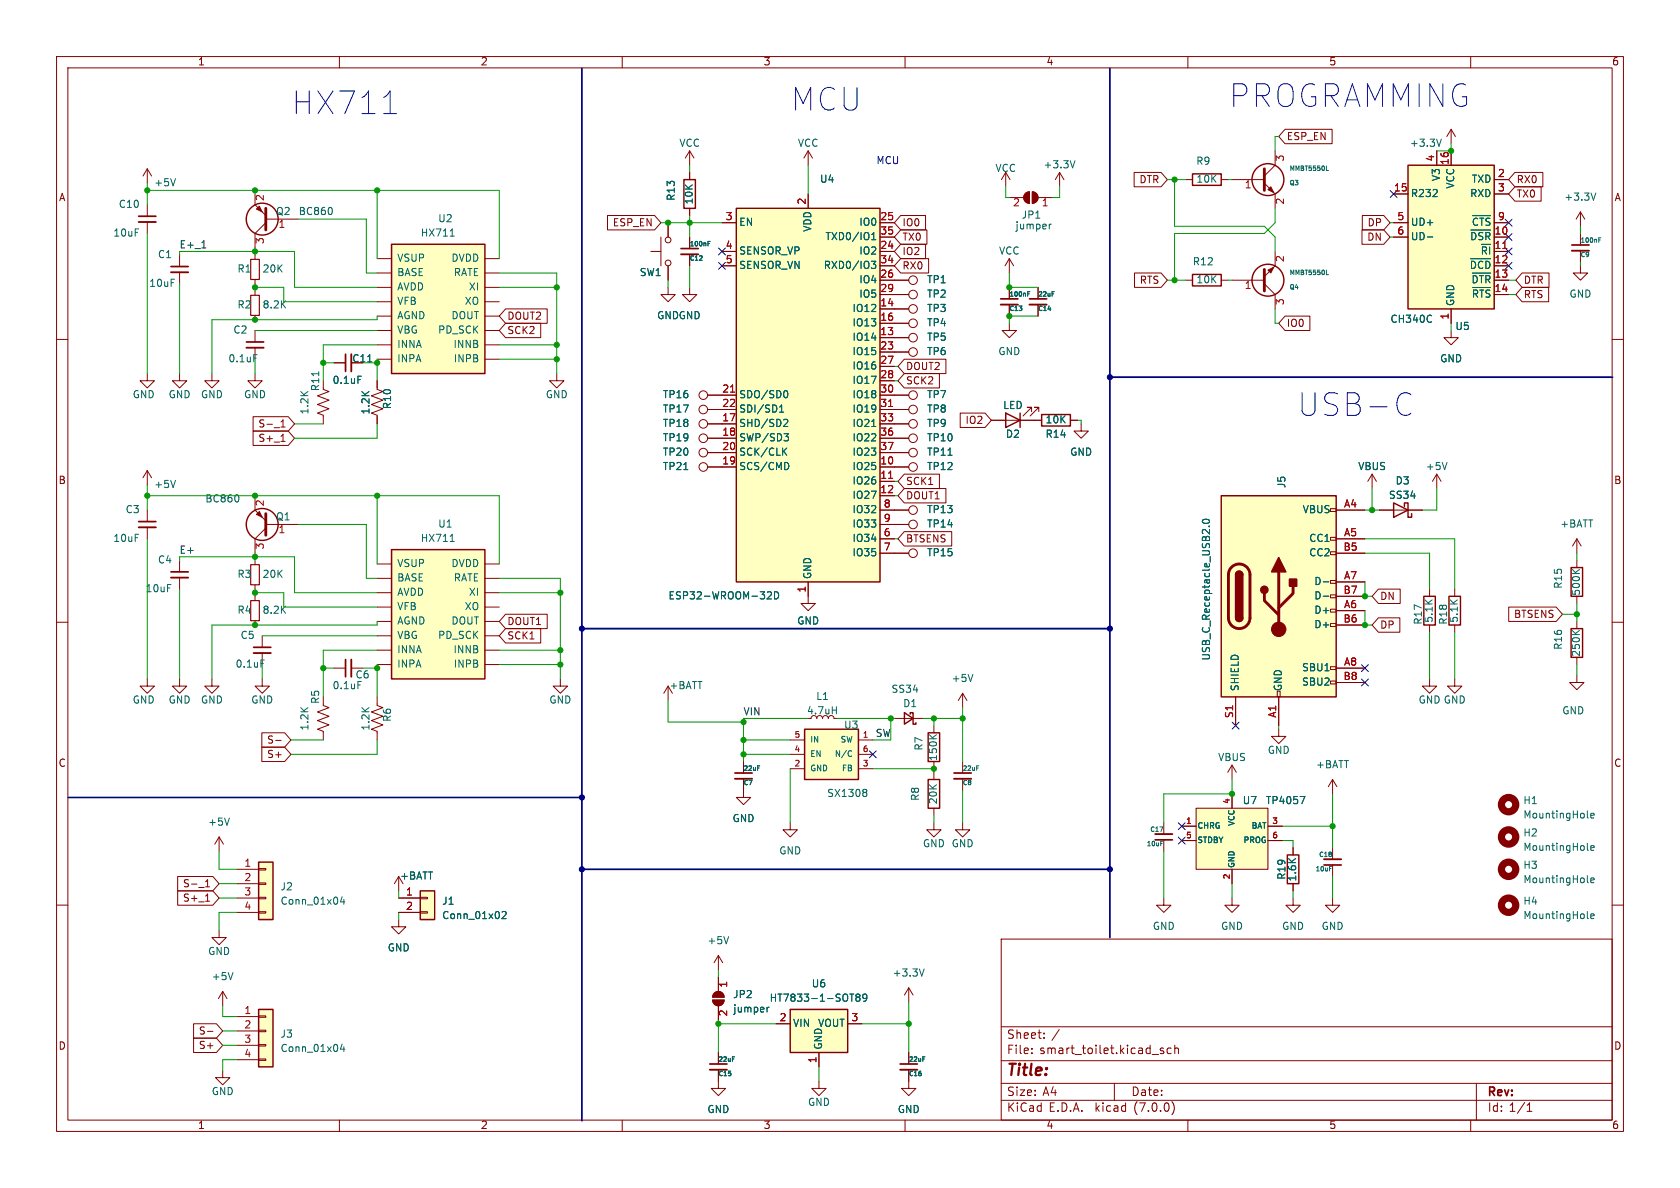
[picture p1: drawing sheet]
<svg xmlns="http://www.w3.org/2000/svg" width="297mm" height="210mm" viewBox="0 0 297 210" stroke-linecap="round" stroke-linejoin="round" font-family="sans-serif">
<g fill="none" stroke="#840000" stroke-width=".18">
<path d="M10 10h277v190h-277zM12 12h273v186h-273zM60 10v2M110 10v2M160 10v2M210 10v2M260 10v2M26 29.8v2.6M26 36.2v2M26 39.2v2.1M26 29.8l-.7 1.3M26 29.8l.8 1.3"/>
<path d="M45.1 33.7v2.5l1.9 1.9M47 39.4l-1.9 1.9v2.5M47 38.7h5.7M107.4 38.1h8.3l1.1 1.3-1.1 1.2h-8.3zM118.1 39.4v2.5M121.9 26.7l-.7 1.2M121.9 26.7v2.5M121.9 30.5v1.3M121.9 36.8v1.3M121.9 26.7l.8 1.2M127.6 39.4h2.6M142.9 26.7v2.5"/>
<path d="M142.9 34.3v2.5M142.9 26.7l-.8 1.2M142.9 26.7l.7 1.2M155.6 39.4h2.5M159.2 38.1h4.4v2.5h-4.4l-1.1-1.2zM177.8 30.5l-.8 1.3M177.8 30.5v2.5M177.8 30.5l.8 1.3M178.4 34.9h2.6M181.3 34.2l.7-.3v2a1.02 1.02 0 0 1-1-.6 1.02 1.02 0 0 1 .3-1.1zM182.5 33.9a1.02 1.02 0 0 1 1 1 1.02 1.02 0 0 1-1 1zM183.5 34.9h2.6"/>
<path d="M187.3 30.5l-.7 1.3M187.3 30.5v2.5M187.3 30.5l.8 1.3M200.5 30.5h4.8l1.1 1.3-1.1 1.2h-4.8zM209.5 31.8h1.3M215.9 31.8h1.3M217.8 31.8h5.7M223.5 32.4l1.9 1.9v2.5M225.4 26.7v2.5l-1.9 1.9M227.2 22.9h8.3v2.5h-8.3l-1.1-1.3zM240.8 38.1h3.8l1.1 1.3-1.1 1.2h-3.8zM246.4 39.4h2.5"/>
<path d="M246.4 34.3h2.5M254 26.7v2.5M256.5 22.9l-.7 1.2M256.5 22.9v2.5M256.5 26.7v2.5M256.5 22.9l.8 1.2M264.2 31.8h2.5M264.2 39.4h2.5M264.2 34.3h2.5M267.8 30.5h5v2.5h-5l-1.1-1.2zM267.8 33h4.7v2.6h-4.7l-1.1-1.3zM279.4 37.5v2.5"/>
<path d="M279.4 37.5l-.8 1.2M279.4 37.5l.8 1.2M10 60h2M31.7 45.1v2M31.7 48.1v2.1M45.1 45.1v.7M45.1 49.4v.8M45.1 51.4v.8M45.1 55.8v.7M45.1 58.4v2.1M66.7 45.7h2.5M66.7 58.4h2.5"/>
<path d="M66.7 55.9h2.5M66.7 53.3h2.5M66.7 50.8h2.5M66.7 48.3h2.5M85.7 45.7h2.6M85.7 58.4h2.6M85.7 55.9h2.6M85.7 53.3h2.6M85.7 50.8h2.6M85.7 48.3h2.6M89.4 54.6h7.3v2.6h-7.3l-1.1-1.3zM89.4 57.1h6.2v2.6h-6.2l-1.1-1.3z"/>
<path d="M115.1 44.5h1.7M116.8 41.9v5.1M118.1 50.8v1.3h1.3l-1.3 1.2-1.3-1.2h1.3M118.1 47v2.5M121.9 50.8v1.3h1.3l-1.3 1.2-1.3-1.2h1.3M121.9 41.9v2M121.9 45v2M127.6 44.5h2.6M127.6 47h2.6M155.6 49.5h5.1M155.6 44.5h2.5M155.6 59.7h5.1"/>
<path d="M155.6 52.1h5.1M155.6 54.6h5.1M155.6 57.2h5.1M155.6 47h2.5M155.6 41.9h2.5M159.2 43.2h4.4v2.5h-4.4l-1.1-1.2zM159.2 45.7h5v2.6h-5l-1.1-1.3zM159.2 40.6h4.7v2.6h-4.7l-1.1-1.3zM178.4 57.2v1.2h1.3l-1.3 1.3-1.2-1.3h1.2M178.4 45.7v2.6M178.4 50.8v2M178.4 53.8v2.1"/>
<path d="M178.4 45.7l-.7 1.3M178.4 45.7l.8 1.3M183.5 50.8v2M183.5 53.8v2.1M200.6 48.3h4.7l1.1 1.2-1.1 1.3h-4.7zM209.5 49.5h1.3M215.9 49.5h1.3M217.8 49.5h5.7M223.5 50.2l1.9 1.9v2.5M225.4 44.5v2.5l-1.9 1.9M227.2 55.9h4.4v2.5h-4.4l-1.1-1.2zM240.8 40.6h3.8l1.1 1.3-1.1 1.3h-3.8z"/>
<path d="M246.4 41.9h2.5M256.5 58.4v1.3h1.3l-1.3 1.3-1.2-1.3h1.2M256.5 54.6v2.6M264.2 49.5h2.5M264.2 44.5h2.5M264.2 52.1h2.5M264.2 47h2.5M264.2 41.9h2.5M269.1 50.8h4.7v2.5h-4.7l-1.1-1.2zM269.1 48.3h4.7v2.5h-4.7l-1.1-1.3zM279.4 47v1.3h1.3l-1.3 1.2-1.3-1.2h1.3M279.4 41.3v2"/>
<path d="M279.4 44.3v2.1M285 60h2M26 66v1.3h1.3l-1.3 1.3-1.2-1.3h1.2M31.7 66v1.3h1.3l-1.3 1.3-1.2-1.3h1.2M37.5 66v1.3h1.2l-1.2 1.3-1.3-1.3h1.3M44.7 73.7h6.3l1.1 1.2-1.1 1.3h-6.3zM44.7 76.2h6.3l1.1 1.3-1.1 1.2h-6.3zM45.1 66v1.3h1.3l-1.3 1.3-1.3-1.3h1.3M45.1 61.5v2M49.7 75.5h.7M49.7 74.6l.3-.4v1.3M49.7 78h.7"/>
<path d="M49.9 76.9l.1-.1v1.2M57.1 68.8l1.1 .4-2.1 .8 2.1 .7-2.1 .8 2.1 .8-2.1 .7 1 .4v1.5M59.1 64.1h2M66.7 67.3v1.5l1 .4-2 .8 2 .7-2 .8 2 .8-2 .7 1 .4v1.5M66.7 61h2.5M66.7 63.5h2.5M85.7 61h2.6M85.7 63.5h2.6M98.4 66v1.3h1.3l-1.3 1.3-1.2-1.3h1.2M125.1 72.4h5.1M125.1 74.9h5.1M125.1 77.5h5.1"/>
<path d="M125.1 69.9h5.1M155.6 72.4h5.1M155.6 74.9h5.1M155.6 77.5h5.1M155.6 69.9h5.1M155.6 62.2h5.1M155.6 64.8h2.5M155.6 67.3h2.5M159.9 66h6.2v2.6h-6.2l-1.2-1.3zM159.9 63.5h7.3v2.5h-7.3l-1.2-1.2zM169.7 73h4.4l1.2 1.3-1.2 1.3h-4.4zM175.3 74.3h8.8"/>
<path d="M182.4 72.8v-.8h-.8h.8l-1.6 1.5M183.6 72.8v-.8h-.7h.7l-1.5 1.5M189.2 74.3h1.3M191.1 74.9v1.3h1.3l-1.3 1.3-1.2-1.3h1.2M26 83.2l-.7 1.3M26 83.2v2.5M26 90.2v2M26 93.2v2.1M26 83.2l.8 1.3M31.7 99.1v2M45.1 87.6v2.6l1.9 1.9M45.1 99.1v.7"/>
<path d="M47 93.3l-1.9 2v2.5M47 92.7h5.7M66.7 99.7h2.5M85.7 99.7h2.6M125.1 80h5.1M125.1 82.6h5.1M155.6 90.2h5.1M155.6 97.8h5.1M155.6 95.3h2.5M155.6 80h5.1M155.6 82.6h5.1M155.6 92.7h5.1"/>
<path d="M155.6 85.1h2.5M155.6 87.6h2.5M159.9 94h8.4v2.5h-8.4l-1.2-1.2zM159.9 86.4h7.3v2.5h-7.3l-1.2-1.3zM159.9 83.8h6.2v2.6h-6.2l-1.2-1.3zM235.2 97.5h1v.5h-1zM235.2 95h1v.5h-1zM235.2 89.9h1v.5h-1zM236.2 90.2h5.1M236.2 97.8h5.1M236.2 95.3h5.1M242.6 83.8l-.8 1.3"/>
<path d="M242.6 83.8v2.6M242.6 83.8l.7 1.3M243.8 90.2h7.7M254 83.8l-.8 1.3M254 83.8v2.6M254 83.8l.8 1.3M278.8 95.3v2.5M278.8 99.1v1.2M278.8 95.3l-.8 1.2M278.8 95.3l.7 1.2M10 110h2M31.7 102.1v2"/>
<path d="M45.1 103.4v.7M45.1 105.4v.8M45.1 109.7v.8M46.4 112.4v2M46.4 115.4v2.1M59.1 118.1h2M62.1 118.1h2M66.7 114.9h2.5M66.7 112.4h2.5M66.7 109.9h2.5M66.7 107.3h2.5M66.7 104.8h2.5"/>
<path d="M66.7 102.2h2.5M66.7 117.5h2.5M85.7 114.9h2.6M85.7 112.4h2.6M85.7 109.9h2.6M85.7 107.3h2.6M85.7 104.8h2.6M85.7 102.2h2.6M85.7 117.5h2.6M89.4 111.1h6.2v2.6h-6.2l-1.1-1.3zM89.4 108.6h7.3v2.5h-7.3l-1.1-1.2zM142.9 102.9v3.8h1.2l-1.2 1.3-1.3-1.3h1.3"/>
<path d="M235.2 117.9h1v.5h-1zM235.2 110.2h1v.5h-1zM235.2 107.7h1v.5h-1zM235.2 105.2h1v.5h-1zM235.2 102.6h1v.5h-1zM236.2 108h5.1M236.2 102.9h5.1M236.2 118.1h5.1M236.2 110.5h5.1M236.2 105.4h5.1M243.7 104.1h3.8v2.6h-3.8l-1.1-1.3zM243.7 109.2h3.8v2.6h-3.8l-1.1-1.3z"/>
<path d="M252.7 104.1v1.3M252.7 110.5v1.3M257.2 104.1v1.3M257.2 110.5v1.3M266.7 107.3h8.4l1.1 1.3-1.1 1.3h-8.4zM278.8 119.4v1.3h1.2l-1.2 1.2-1.3-1.2h1.3M278.8 105.4v1.3M278.8 109.9v1.2M278.8 116.2v1.3M285 110h2M26 120v1.3h1.3l-1.3 1.3-1.2-1.3h1.2M31.7 120v1.3h1.3l-1.3 1.3-1.2-1.3h1.2"/>
<path d="M37.5 120v1.3h1.2l-1.2 1.3-1.3-1.3h1.3M46.3 132.1h4l1.1 1.3-1.1 1.2h-4zM46.3 129.5h4l1.1 1.3-1.1 1.3h-4zM46.4 120v1.3h1.2l-1.2 1.3-1.3-1.3h1.3M48.7 130.9h1M57.1 124.7l1.1 .4-2.1 .8 2.1 .7-2.1 .8 2.1 .7-2.1 .8 1 .4v1.5M66.7 123.2v1.5l1 .4-2 .8 2 .7-2 .8 2 .7-2 .8 1 .4v1.5M99.1 120v1.3h1.2l-1.2 1.3-1.3-1.3h1.3M117.3 122.6l.8-1.3v2.5M131.4 137.7v3.3h1.3l-1.3 1.2-1.2-1.2h1.2M131.4 134.6v2.1M139.7 130.8h2.5"/>
<path d="M139.7 135.9h2.5M139.7 133.4h2.5M147.4 127h.6M151.8 130.8h2.5M151.8 135.9h2.5M151.8 133.4h2.5M158.1 127h5.1M165.1 128.3v1.2M165.1 134.6v1.3M165.1 136.5v1.3M170.2 122.6l-.8 1.2M170.2 122.6v2.5"/>
<path d="M170.2 134.6v2.1M170.2 137.7v2M170.2 122.6l.7 1.2M217.8 135.3v2.5M217.8 135.3l-.8 1.2M217.8 135.3l.8 1.2M218.4 123.2v5.1M225.8 122.2h.5v1h-.5zM226.1 128.9v1.3h1.2l-1.2 1.2-1.3-1.2h1.3M226.1 123.2v5.1M235.2 120.4h1v.5h-1zM235.6 137.8v2.5"/>
<path d="M235.6 137.8l-.8 1.3M235.6 137.8l.7 1.3M236.2 120.7h5.1M252.7 120v1.3h1.3l-1.3 1.3-1.2-1.3h1.2M257.2 120v1.3h1.2l-1.2 1.3-1.3-1.3h1.3M10 160h2M31.4 154.9h6.2l1.1 1.3-1.1 1.3h-6.2zM31.4 157.5h6.2l1.1 1.3-1.1 1.2h-6.2zM36.3 156.8h.8M36.3 155.9l.4-.4v1.3M36.3 159.3h.8M36.6 158.2l.1-.2v1.3"/>
<path d="M38.7 148l-.7 1.2M38.7 148v2.5M38.7 148l.8 1.2M41.9 158.8h3.8M41.9 153.7h3.8M41.9 156.2h3.8M45.7 158.6h1.3v.3h-1.3zM45.7 156.1h1.3v.2h-1.3zM45.7 153.5h1.3v.3h-1.3zM69.7 156.2l.8-1.3v2.6M70.5 158.8h3.8M74.3 158.6h1.3v.3h-1.3z"/>
<path d="M139.7 145.4v1.3h1.3l-1.3 1.3-1.3-1.3h1.3M165.1 145.4v1.3h1.3l-1.3 1.3-1.3-1.3h1.3M165.1 142.9v1.2M170.2 145.4v1.3h1.2l-1.2 1.3-1.3-1.3h1.3M205.7 158.8v1.2h1.3l-1.3 1.3-1.2-1.3h1.2M205.7 145.4v2M205.7 148.5v2M208.9 146.1h2.6M208.9 148.6h2.6M211.5 142.9h12.7v10.8h-12.7zM217.8 158.8v1.2h1.3l-1.3 1.3-1.3-1.3h1.3M217.8 140.3v2.6"/>
<path d="M217.8 153.7v2.5M224.2 146.1h2.5M224.2 148.6h2.5M228.6 158.8v1.2h1.3l-1.3 1.3-1.3-1.3h1.3M228.6 149.9v1.2M228.6 156.2v1.3M235.6 158.8v1.2h1.3l-1.3 1.3-1.3-1.3h1.3M235.6 149.9v2M235.6 152.9v2M285 160h2M38.7 164.5v1.2h1.3l-1.3 1.3-1.2-1.3h1.2M39.4 175.3l-.8 1.2"/>
<path d="M39.4 175.3v2.5M39.4 175.3l.7 1.2M41.9 179.7h3.8M41.9 161.3h3.8M45.7 179.6h1.3v.2h-1.3zM45.7 161.2h1.3v.2h-1.3zM70.5 162.6v1.2h1.3l-1.3 1.3-1.3-1.3h1.3M70.5 161.3h3.8M74.3 161.2h1.3v.2h-1.3zM126 176.8h2a1.02 1.02 0 0 1-1 1 1.02 1.02 0 0 1-1-1zM126.3 175.6a1.02 1.02 0 0 1 1.1-.3 1.02 1.02 0 0 1 .6 1h-2zM127 168.9l-.8 1.3"/>
<path d="M127 168.9v2.6M127 172.7v2.6M127 177.8v2.5M127 168.9l.8 1.3M160.7 174.6l-.8 1.3M160.7 174.6v2.6M160.7 174.6l.7 1.3M177 166h108v32h-108zM34.2 181h4.1l1.1 1.2-1.1 1.3h-4.1zM34.2 183.5h4.1l1.1 1.3-1.1 1.3h-4.1zM36.7 182.3h.9M39.4 189.2v1.3h1.2l-1.2 1.3-1.3-1.3h1.3"/>
<path d="M41.9 182.2h3.8M41.9 184.8h3.8M41.9 187.3h3.8M45.7 187.2h1.3v.3h-1.3zM45.7 184.7h1.3v.2h-1.3zM45.7 182.1h1.3v.3h-1.3zM60 198v2M110 198v2M127 189.1v3.3h1.3l-1.3 1.3-1.3-1.3h1.3M127 186.1v2M137.2 181h2.5M144.8 191.1v1.3h1.2l-1.2 1.3-1.3-1.3h1.3"/>
<path d="M144.8 186.1v2.5M149.9 181h2.5M160 198v2M160.7 189.1v3.3h1.2l-1.2 1.3-1.3-1.3h1.3M160.7 186.1v2M177 194.5h108M177 191.5h108M177 187.5h108M177 181.5h108M182.4 186.1v.2M182.4 185.3v.2M184.6 183.4v.2"/>
<path d="M184.6 182.6v.2M197 191.5v3M205.7 185.3h-.4l-.2 .2 .1 .2 .5 .1v.4h-.6M207 185.3h-.4l-.3 .2v.5l.2 .2h.5M207.2 194.7a1.72 1.72 0 0 1 0 2.3M207.7 185.4l.2-.1h.4v1M207.7 184.8v1.5M210 198v2M260 198v2M261 191.5v6.5M270 196.5h.8M270 195.4l.4-.4v1.5"/>
<circle cx="118.1" cy="42.4" r=".51"/>
<circle cx="118.1" cy="46.5" r=".51"/>
<circle cx="161.4" cy="57.1" r=".76"/>
<circle cx="161.4" cy="49.5" r=".76"/>
<circle cx="161.4" cy="59.7" r=".76"/>
<circle cx="161.4" cy="52.1" r=".76"/>
<circle cx="161.4" cy="54.6" r=".76"/>
<circle cx="124.3" cy="72.4" r=".76"/>
<circle cx="124.3" cy="69.8" r=".76"/>
<circle cx="124.3" cy="77.5" r=".76"/>
<circle cx="124.3" cy="74.9" r=".76"/>
<circle cx="161.4" cy="77.5" r=".76"/>
<circle cx="161.4" cy="69.8" r=".76"/>
<circle cx="161.4" cy="62.2" r=".76"/>
<circle cx="161.4" cy="72.4" r=".76"/>
<circle cx="161.4" cy="74.9" r=".76"/>
<circle cx="124.3" cy="80" r=".76"/>
<circle cx="124.3" cy="82.5" r=".76"/>
<circle cx="161.4" cy="90.2" r=".76"/>
<circle cx="161.4" cy="92.7" r=".76"/>
<circle cx="161.4" cy="80" r=".76"/>
<circle cx="161.4" cy="82.5" r=".76"/>
<circle cx="161.4" cy="97.8" r=".76"/>
</g>
<g fill="#ffffc2" stroke="#ffffc2" stroke-width=".18">
<path d="M211.5 142.9h12.7v10.8h-12.7z"/>
<path d="M215.9 87.6h20.3v35.6h-20.3z"/>
<path d="M142.2 128.9h9.6v8.9h-9.6z"/>
<path d="M130.2 36.8h25.4v66.1h-25.4z"/>
<path d="M248.9 29.2h15.3v25.4h-15.3z"/>
<path d="M69.2 43.2h16.5v22.8h-16.5z"/>
<path d="M69.2 97.2h16.5v22.8h-16.5z"/>
<path d="M139.7 178.4h10.2v7.7h-10.2z"/>
<path d="M45.7 178.4h2.6v10.2h-2.6z"/>
<path d="M74.3 157.5h2.5v5.1h-2.5z"/>
<path d="M45.7 152.4h2.6v10.2h-2.6z"/>
</g>
<g fill="none" stroke="#006464" stroke-width=".18">
<path d="M31 31.6l-.4 1.3M58.7 36.9v.8M185.5 39.6v.9M185.9 39.6l-.4 .3M190 28.4l-.4 1.3M234.5 30.1h.4M254.8 24.6l-.4 1.3M260.3 38.1h3.2M261.2 38.7l-.2-.1h-.3l-.3 .5M261.6 38.6h.7M262 38.6v1.2M263.4 38.6h-.5l-.2 .3"/>
<path d="M282.1 34.1l-.4 1.3M79.6 41.7h.7M125.2 43.1h.2M125.2 42.7h.3M154 46.2h.8l-.4 .5 .4 .1v.5l-.2 .2-.5-.1M154.1 42.4h.7M154.1 41.5l.4-.4v1.3M181.7 51.6h.4M181.7 51.9h.2M186 51.6h.4M234.5 48.6h.4M252.3 41.9h1"/>
<path d="M260 45.7h3.5M260 40.7h3.5M260.2 41.1v1.3M260.3 48.3h3.2M260.3 50.8h3.2M260.4 48.7v1.3M260.5 51.3v1.2M260.9 46.7l-.3-.5h-.5v1.3M261.9 48.7v1.3M262 51.3v1.2M262.1 43.6v1.3M262.7 41.1v1.3"/>
<path d="M262.7 46.2v1.3M262.7 48.7v1.3M263.3 43.6v1.3M282.6 42.4h.3M282.6 42h.4M44.9 62.7h.6M63.3 66.5h.6M137.8 72.9h.7M137.8 71.9l.4-.3v1.3M138.5 79.8l.6 .7M138.6 76.7h.8l-.4 .5M138.7 74.1l.4 .1 .2 .3-.8 .9h.8"/>
<path d="M139 69a.79 .79 0 0 1 0 1.3M139.1 79.2l-.7 .7M139.1 77.2l.3 .2v.3l-.3 .2M154.1 75.4h.7M31 84.9l-.4 1.3M42.2 87.7v.8M79.6 95.7h.7M139.3 81.9l.2 .4-.2 .5M212.6 92a.75 .75 0 0 1 1.2 .2 .72 .72 0 0 1-1.2-.1zM213.7 93.1h.1M255.8 81.7l-.4 1.3M46.1 116.7h.6"/>
<path d="M135.7 104.7l.4-.1 .3 .4-.8 .9h.8M136.9 104.6a.64 .64 0 0 1 .8 .6 .64 .64 0 0 1-.8 .7zM172 119.2l-.4 1.3M233.9 102.9h1M233.9 105.4h1M234.2 118.6h.8M133.9 135.4h.4M147.1 125.5h.8M147.9 124.9v1.3M150.3 132.7l.3 .1M150.6 133.6l-.3 .1M153 139.5l.2 .3-.2 .3 .2 .2v.3l-.2 .2"/>
<path d="M172.7 135.4h.3M40.5 144.6l-.4 1.3M60.5 158.5l-.3 .9h.8M60.8 159v.9M205.2 148.7h.4M229.8 140.8h.9l-.6 1.3M235 153.2h.4M280.7 144.6h.1M280.7 150.3h.1M280.7 156h.1M281.2 144.2l.6-.1v-.3h-.4l-.2 .1 .1 .7h.5M281.2 149.9l.6-.1v-.3h-.4l-.2 .2 .1 .6h.5"/>
<path d="M281.2 155.6l.6-.1v-.2l-.4-.1-.2 .2 .1 .6h.5M41.2 171.9l-.4 1.3M88.8 161.2l.4-.1 .3 .4-.8 .9h.8M128.8 165.6l-.4 1.2M135.6 178.1v.8M136 178.1l-.4 .2M150.2 175.7h.7M151.6 176.3l-.3-.3 .3-.3 .3 .1 .1 .2-.2 .3M151.6 176.3l-.3 .2 .1 .4 .2 .1 .3-.1 .1-.1v-.3l-.2-.2M151.6 176.3h.2M153.2 176.3l-.2 .2h-.2l-.3-.2 .1-.5 .4-.1 .2 .1a.84 .84 0 0 1-.3 1.2h-.3M163.4 171.3l-.4 1.3"/>
<path d="M280.7 162.3l.1 .1M281.2 162l.6-.2v-.2l-.4-.1-.2 .2 .1 .6h.5M60.5 184.6l-.3 .9h.8M60.8 185v.9M129.5 186.8h.4M163.1 186.8h.4"/>
</g>
<path d="M44.3 52.2h1.5v3.6h-1.5zM44.3 45.8h1.5v3.6h-1.5zM44.3 99.8h1.5v3.6h-1.5zM44.3 106.2h1.5v3.5h-1.5z" fill="none" stroke="#840000" stroke-width=".2"/>
<g fill="none" stroke="#840000" stroke-width=".33">
<path d="M24.5 39.2h3.1M30.2 48.1h3.1M120.4 45h3M176.9 53.8h3.1M182 53.8h3M277.9 44.3h3M43.6 61.5h3M62.1 62.6v3.1M24.5 93.2h3.1M30.2 102.1h3.1M44.8 115.4h3.1M62.1 116.6v3"/>
<path d="M129.9 137.7h3.1M168.7 137.7h3M204.2 147.4h3.1M234.1 151.9h3M125.5 189.1h3M159.1 189.1h3.1"/>
</g>
<g fill="none" stroke="#840000" stroke-width=".3">
<path d="M24.5 38.2h3.1M30.2 47.1h3.1M120.4 43.9h3M176.9 52.8h3.1M182 52.8h3M277.9 43.3h3M43.6 60.5h3M61.1 62.6v3.1M24.5 92.2h3.1M30.2 101.1h3.1M44.8 114.4h3.1M61.1 116.6v3"/>
<path d="M129.9 136.7h3.1M168.7 136.7h3M204.2 148.5h3.1M234.1 152.9h3M125.5 188.1h3M159.1 188.1h3.1"/>
</g>
<g fill="none" stroke="#840000" stroke-width=".25">
<path d="M120.9 31.8h2v5h-2zM130.2 36.8h25.4v66.1h-25.4zM210.8 30.7h5.1v2.1h-5.1zM248.9 29.2h15.3v25.4h-15.3zM69.2 43.2h16.5v22.8h-16.5zM210.8 48.5h5.1v2h-5.1zM177.8 73l2.5 1.3-2.5 1.3zM180.3 73v2.6M184.1 73.3h5.1v2h-5.1zM69.2 97.2h16.5v22.8h-16.5zM215.9 87.6h20.3v35.6h-20.3zM246.4 88.9l2.5 1.3-2.5 1.2z"/>
<path d="M248.3 89.5v-.6h.6v2.5h.7v-.6M218.4 109.2a.64 .64 0 0 0 .7 .7 .64 .64 0 0 0 .6-.7M218.4 101.6a.64 .64 0 0 1 .7-.6 .64 .64 0 0 1 .6 .6M251.7 105.4h2v5.1h-2zM256.2 105.4h2v5.1h-2zM277.7 111.1h2.1v5.1h-2.1zM277.7 100.3h2.1v5.1h-2.1zM142.2 128.9h9.6v8.9h-9.6zM159.9 126l1.5 1-1.5 1zM160.9 126.2v-.2h.5v2h.5v-.2M164.1 129.5h2v5.1h-2zM164.1 137.8h2v5.1h-2z"/>
<path d="M45.7 152.4h2.6v10.2h-2.6zM74.3 157.5h2.5v5.1h-2.5zM227.6 151.1h2v5.1h-2zM45.7 178.4h2.6v10.2h-2.6zM139.7 178.4h10.2v7.7h-10.2z"/>
<circle cx="46.4" cy="38.7" r="2.82"/>
<circle cx="224.2" cy="31.7" r="2.82"/>
<circle cx="224.2" cy="49.5" r="2.82"/>
<circle cx="46.4" cy="92.7" r="2.82"/>
</g>
<path d="M47 36.8v3.8M223.5 29.8v3.9M223.5 47.6v3.8M47 90.8v3.8M217.7 100.3a1.9 1.9 0 0 1 2.1-.5 1.9 1.9 0 0 1 1.2 1.8v7.6a1.91 1.91 0 0 1-1.9 1.9 1.91 1.91 0 0 1-1.9-1.9v-7.8l.2-.6zM223.5 104.9v1.3l2.6 2.5M226.1 101.1v10.2M228.6 103.6v1.3l-2.5 2.5" fill="none" stroke="#840000" stroke-width=".51"/>
<g fill="#840000" stroke="#840000" stroke-width=".25">
<path d="M218.4 109.2h1.3a.64 .64 0 0 1-.6 .7 .64 .64 0 0 1-.7-.7z"/>
<path d="M218.4 101.6h1.3v7.6h-1.3z"/>
<path d="M218.6 101.2a.64 .64 0 0 1 .7-.2 .64 .64 0 0 1 .4 .6h-1.3z"/>
<path d="M226.1 98.6l1.2 2.5h-2.5z"/>
<path d="M228 102.4h1.2v1.2h-1.2z"/>
<circle cx="223.5" cy="104.3" r=".63"/>
</g>
<g fill="#840000" stroke="#840000" stroke-width=".18">
<path d="M224.2 47.8l1-.6-.5 1.1z"/>
<path d="M224.2 33.5l.5-.5 .5 1z"/>
<path d="M182.5 33.9a1.02 1.02 0 0 1 1 1 1.02 1.02 0 0 1-1 1z"/>
<path d="M181.3 34.2l.7-.3v2a1.02 1.02 0 0 1-1-.6 1.02 1.02 0 0 1 .3-1.1z"/>
<path d="M45.8 36.4l.6 1.1-1.1-.5z"/>
<path d="M126.3 175.6a1.02 1.02 0 0 1 1.1-.3 1.02 1.02 0 0 1 .6 1h-2z"/>
<path d="M126 176.8h2a1.02 1.02 0 0 1-1 1 1.02 1.02 0 0 1-1-1z"/>
<path d="M45.3 90.9l.5-.5 .6 1z"/>
<circle cx="226.1" cy="111.3" r="1.27"/>
</g>
<g fill="none" stroke="#840000" stroke-width="1.3">
<circle cx="266.7" cy="148" r="1.27"/>
<circle cx="266.7" cy="153.7" r="1.27"/>
<circle cx="266.7" cy="142.2" r="1.27"/>
<circle cx="266.7" cy="160" r="1.27"/>
</g>
<path d="M265.7 43.9h.7M129.1 69.3h.8M157.1 71.9h.7M157.1 84.6h.7" fill="none" stroke="#a90000" stroke-width=".18"/>
<path d="M35.7 43.8h.7" fill="none" stroke="#0f0f0f" stroke-width=".18"/>
<path d="M67.8 20.1h2.3M248.3 69.4h.4l.7 .4M249.4 73l-.2 .2-.9 .2" fill="none" stroke="#0000c2" stroke-width=".18"/>
<path d="M102.9 12.1v186M196.2 12.1v153.6M196.2 66.7h88.9M102.9 111.1h93.3M12.1 141h90.8M102.9 153.7h93.3" fill="none" stroke="#000084" stroke-width=".3"/>
<g fill="none" stroke="#009600" stroke-width=".18">
<path d="M26 32.4v3.8M26 33.7h62.3v12M52.7 38.7h12.1v9.6h1.9M66.7 33.7v12M116.8 39.4h10.8M121.9 29.2v1.3M121.9 38.1v3.8M142.9 29.2v5.1M177.8 33v1.9h.6M187.3 33v1.9h-1.2M206.4 31.8h3.1M207.6 31.8v8.2h15.9l1.9 1.9v2.6"/>
<path d="M217.2 31.8h.6M225.4 36.8v2.6l-1.9 1.9h-15.9v8.2M226.1 24.1h-.7v2.6M245.7 39.4h.7M256.5 25.4v1.3h-2.5M26 41.3v24.7M31.7 45.1v-.6h20.4v6.3h14.6M31.7 50.2v15.8M45.1 50.8h5.1v2.5h16.5M45.1 43.8v1.3M45.1 50.2v1.2M45.1 58.4h21.6"/>
<path d="M66.7 55.9v.6h-29.2v9.5M88.3 50.8h10.1M88.3 48.3h10.1v17.7M118.1 49.5v1.3M121.9 47v3.8M178.4 48.3v2.5h5.1M183.5 55.9h-5.1v1.3M206.4 49.5h3.1M217.2 49.5h.6M225.4 54.6v2.6h.7M245.7 41.9h.7M256.5 57.2v1.2"/>
<path d="M266.7 52.1h1.3M266.7 49.5h1.3M279.4 40v1.3M279.4 46.4v.6M45.1 63.5v2.5M52.1 74.9h5M57.1 64.1h2M64.1 64.1h2.6M66.7 61h-9.6v6.3M66.7 63.5v3.8M66.7 74.9v2.6h-14.6M88.3 61h10.1"/>
<path d="M88.3 63.5h10.1M158.1 64.8h.6M158.1 67.3h.6M190.5 74.3h.6v.6M26 87.6h62.3v12.1M26 85.7v4.5M26 95.3v24.7M31.7 99.1v-.7h20.4v6.4h14.6M45.1 97.8v1.3M52.7 92.7h12.1v9.5h1.9M66.7 87.6v12.1M158.1 87.6h.6"/>
<path d="M158.1 85.1h.6M158.1 95.3h.6M241.3 95.3h15.9v8.8M241.3 97.8h11.4v6.3M241.3 90.2h2.5M242.6 86.4v3.8M254 86.4v3.8h-2.5M278.8 97.8v1.3M31.7 104.1v15.9M45.1 104.8h5.1v2.5h16.5M45.1 104.1v1.3M46.4 117.5v2.5"/>
<path d="M46.4 112.4h20.3M57.1 118.1h2M64.1 118.1h2.6M66.7 114.9h-9.6v8.3M66.7 109.9v.6h-29.2v9.5M66.7 117.5v5.7M88.3 102.2h10.8v17.8M88.3 104.8h10.8M88.3 114.9h10.8M88.3 117.5h10.8M241.3 102.9v2.5h1.3M241.3 108v2.5h1.3"/>
<path d="M252.7 111.8v8.2M257.2 111.8v8.2M276.2 108.6h2.6M278.8 106.7v3.2M278.8 117.5v1.9M51.4 130.8h5.7M66.7 130.8v2.6h-15.3M118.1 123.8v3.8h13.3M131.4 130.8h8.3M131.4 133.4h8.3M139.7 135.9v9.5M142.9 127h-11.5v7.6"/>
<path d="M148 127h10.1M154.3 135.9h10.8v.6M157.5 127v3.8h-3.2M163.2 127h7M165.1 127v1.3M170.2 125.1v9.5M170.2 139.7v5.7M217.8 137.8v2.5h-12.1v5.1M226.1 128.3v.6M38.7 158.8h3.2M38.7 150.5v3.2h3.2M38.7 156.2h3.2"/>
<path d="M70.5 157.5v1.3M165.1 144.1v1.3M205.7 150.5v8.3M217.8 156.2v2.6M226.7 148.6h1.9v1.3M226.7 146.1h8.9M228.6 157.5v1.3M235.6 140.3v9.6M235.6 154.9v3.9M39.4 177.8v1.9h2.5M41.9 161.3h-3.2v3.2M70.5 161.3v1.3"/>
<path d="M127 171.5v1.2M160.7 177.2v8.9M39.4 182.2h2.5M39.4 184.8h2.5M41.9 187.3h-2.5v1.9M127 180.3v5.8M127 181h10.2M144.8 188.6v2.5M152.4 181h8.3"/>
</g>
<g fill="none" stroke="#000084" stroke-width=".18">
<path d="M245.8 33.7l1.2 1.2M247 33.7l-1.2 1.2M266.1 38.8l1.2 1.2M267.3 38.8l-1.2 1.2M127 46.4l1.2 1.2M127 43.8l1.2 1.3M128.2 46.4l-1.2 1.2M128.2 43.8l-1.2 1.3M266.1 43.8l1.2 1.3M266.1 46.4l1.2 1.2M266.1 41.3l1.2 1.2M267.3 43.8l-1.2 1.3"/>
<path d="M267.3 46.4l-1.2 1.2M267.3 41.3l-1.2 1.2M240.7 117.5l1.2 1.2M241.9 117.5l-1.2 1.2M153.7 132.7l1.2 1.3M154.9 132.7l-1.2 1.3M217.8 127.7l1.2 1.2M219 127.7l-1.2 1.2M240.7 120l1.2 1.3M241.9 120l-1.2 1.3M208.3 145.4l1.2 1.3M208.3 148l1.2 1.2"/>
<path d="M209.5 145.4l-1.2 1.3M209.5 148l-1.2 1.2"/>
</g>
<g fill="#009600" stroke="#009600" stroke-width=".18">
<circle cx="242.6" cy="90.2" r=".46"/>
<circle cx="241.3" cy="110.5" r=".46"/>
<circle cx="241.3" cy="105.4" r=".46"/>
<circle cx="278.8" cy="108.6" r=".46"/>
<circle cx="165.1" cy="127" r=".46"/>
<circle cx="157.5" cy="127" r=".46"/>
<circle cx="131.4" cy="127.6" r=".46"/>
<circle cx="170.2" cy="127" r=".46"/>
<circle cx="165.1" cy="135.9" r=".46"/>
<circle cx="207.6" cy="31.8" r=".46"/>
<circle cx="207.6" cy="49.5" r=".46"/>
<circle cx="178.4" cy="55.9" r=".46"/>
<circle cx="178.4" cy="50.8" r=".46"/>
<circle cx="235.6" cy="146.1" r=".46"/>
<circle cx="217.8" cy="140.3" r=".46"/>
<circle cx="256.5" cy="26.7" r=".46"/>
<circle cx="57.1" cy="64.1" r=".46"/>
<circle cx="45.1" cy="50.8" r=".46"/>
<circle cx="45.1" cy="56.5" r=".46"/>
<circle cx="66.7" cy="118.1" r=".46"/>
<circle cx="57.1" cy="118.1" r=".46"/>
<circle cx="99.1" cy="114.9" r=".46"/>
<circle cx="99.1" cy="104.8" r=".46"/>
<circle cx="99.1" cy="117.5" r=".46"/>
<circle cx="66.7" cy="87.6" r=".46"/>
<circle cx="98.4" cy="50.8" r=".46"/>
<circle cx="66.7" cy="64.1" r=".46"/>
<circle cx="121.9" cy="39.4" r=".46"/>
<circle cx="118.1" cy="39.4" r=".46"/>
<circle cx="98.4" cy="61" r=".46"/>
<circle cx="98.4" cy="63.5" r=".46"/>
<circle cx="66.7" cy="33.7" r=".46"/>
<circle cx="45.1" cy="33.7" r=".46"/>
<circle cx="45.1" cy="44.5" r=".46"/>
<circle cx="26" cy="33.7" r=".46"/>
<circle cx="131.4" cy="133.4" r=".46"/>
<circle cx="131.4" cy="130.8" r=".46"/>
<circle cx="127" cy="181" r=".46"/>
<circle cx="160.7" cy="181" r=".46"/>
<circle cx="45.1" cy="87.6" r=".46"/>
<circle cx="45.1" cy="98.4" r=".46"/>
<circle cx="26" cy="87.6" r=".46"/>
<circle cx="45.1" cy="104.8" r=".46"/>
<circle cx="45.1" cy="110.5" r=".46"/>
</g>
<g fill="#000084" stroke="#000084" stroke-width=".18">
<circle cx="196.2" cy="66.7" r=".46"/>
<circle cx="196.2" cy="153.7" r=".46"/>
<circle cx="196.2" cy="111.1" r=".46"/>
<circle cx="102.9" cy="153.7" r=".46"/>
<circle cx="102.9" cy="141" r=".46"/>
<circle cx="102.9" cy="111.1" r=".46"/>
</g>
<g font-size="5.6" fill="#0000c2">
<text x="51.4" y="21">HX711</text>
<text x="139.7" y="20.3">MCU</text>
<text x="217.2" y="19.7">PROGRAMMING</text>
<text x="229.2" y="74.3">USB-C</text>
</g>
<text font-size="2.8" fill="#840000" x="178" y="190.8">Title:</text>
<g font-size="2.1" fill="#840000">
<text x="178" y="183.9">Sheet:</text>
<text x="185.9" y="183.9">/</text>
<text x="178" y="186.6">File:</text>
<text x="183.8" y="186.6">smart_toilet.kicad_sch</text>
<text x="178" y="196.8">KiCad</text>
<text x="178" y="194">Size:</text>
<text x="184.3" y="194">A4</text>
<text x="185.4" y="196.8">E.D.A.</text>
<text x="193.7" y="196.8">kicad</text>
<text x="200" y="194">Date:</text>
<text x="200.6" y="196.8">(7.0.0)</text>
<text x="263" y="194.2">Rev:</text>
<text x="263" y="196.8">Id: 1/1</text>
</g>
<g font-size="1.8" fill="#840000">
<text x="35" y="11.8">1</text>
<text x="85" y="11.8">2</text>
<text x="135" y="11.8">3</text>
<text x="185" y="11.8">4</text>
<text x="235" y="11.8">5</text>
<text x="285" y="11.8">6</text>
<text x="227.5" y="25">ESP_EN</text>
<text x="10.4" y="35.8">A</text>
<text x="201.3" y="32.7">DTR</text>
<text x="268.1" y="32.7">RX0</text>
<text x="268.1" y="35.2">TX0</text>
<text x="285.4" y="35.8">A</text>
<text x="108.2" y="40.3">ESP_EN</text>
<text x="159.5" y="40.3">IO0</text>
<text x="241.6" y="40.3">DP</text>
<text x="159.5" y="45.4">IO2</text>
<text x="159.5" y="47.9">RX0</text>
<text x="159.5" y="42.8">TX0</text>
<text x="241.6" y="42.8">DN</text>
<text x="201.4" y="50.4">RTS</text>
<text x="269.4" y="53">RTS</text>
<text x="269.4" y="50.4">DTR</text>
<text x="89.7" y="56.8">DOUT2</text>
<text x="89.7" y="59.3">SCK2</text>
<text x="227.5" y="58.1">IO0</text>
<text x="62.2" y="64.3">C11</text>
<text x="160.2" y="65.7">DOUT2</text>
<text x="160.2" y="68.2">SCK2</text>
<text x="45.6" y="75.8">S-_1</text>
<text x="170.6" y="75.2">IO2</text>
<text x="45.6" y="78.4">S+_1</text>
<text x="10.3" y="85.8">B</text>
<text x="160.2" y="88.5">DOUT1</text>
<text x="160.2" y="86">SCK1</text>
<text x="285.3" y="85.8">B</text>
<text x="160.2" y="96.2">BTSENS</text>
<text x="244" y="106.3">DN</text>
<text x="89.7" y="113.3">SCK1</text>
<text x="89.7" y="110.8">DOUT1</text>
<text x="244" y="111.4">DP</text>
<text x="267.5" y="109.5">BTSENS</text>
<text x="47.1" y="131.7">S-</text>
<text x="10.3" y="135.8">C</text>
<text x="47.1" y="134.3">S+</text>
<text x="285.3" y="135.8">C</text>
<text x="32.2" y="157.1">S-_1</text>
<text x="32.2" y="159.7">S+_1</text>
<text x="10.3" y="185.8">D</text>
<text x="35" y="183.2">S-</text>
<text x="35" y="185.7">S+</text>
<text x="285.3" y="185.8">D</text>
<text x="35" y="199.8">1</text>
<text x="85" y="199.8">2</text>
<text x="135" y="199.8">3</text>
<text x="185" y="199.8">4</text>
<text x="235" y="199.8">5</text>
<text x="285" y="199.8">6</text>
</g>
<g font-size="1.8" fill="#006464">
<text x="120" y="26.2">VCC</text>
<text x="141" y="26.2">VCC</text>
<text x="211.4" y="29.4">R9</text>
<text x="249.2" y="26.2">+3.3V</text>
<text x="27.2" y="33.2">+5V</text>
<text x="119.6" y="35.6" transform="rotate(-90 119.6 35.6)">R13</text>
<text x="144.9" y="32.6">U4</text>
<text x="175.9" y="30.7">VCC</text>
<text x="184.4" y="30">+3.3V</text>
<text x="211.5" y="32.6">10K</text>
<text x="249.4" y="35.1">R232</text>
<text x="254.8" y="32.1" transform="rotate(-90 254.8 32.1)">V3</text>
<text x="257.4" y="33.5" transform="rotate(-90 257.4 33.5)">VCC</text>
<text x="259.8" y="35.1">RXD</text>
<text x="260.1" y="32.6">TXD</text>
<text x="276.5" y="35.8">+3.3V</text>
<text x="20.9" y="37">C10</text>
<text x="48.8" y="38.3">Q2</text>
<text x="52.8" y="38.3">BC860</text>
<text x="77.4" y="39.6">U2</text>
<text x="122.7" y="36.2" transform="rotate(-90 122.7 36.2)">10K</text>
<text x="130.7" y="40.2">EN</text>
<text x="143.7" y="41.1" transform="rotate(-90 143.7 41.1)">VDD</text>
<text x="151.8" y="40.2">IO0</text>
<text x="179.4" y="40.8">jumper</text>
<text x="180.6" y="38.9">JP1</text>
<text x="249.4" y="40.2">UD+</text>
<text x="260.1" y="40.8">~{CTS}</text>
<text x="20" y="42.1">10uF</text>
<text x="27.9" y="45.9">C1</text>
<text x="70.2" y="46.5">VSUP</text>
<text x="74.3" y="42.1">HX711</text>
<text x="79.7" y="46.5">DVDD</text>
<text x="130.7" y="45.3">SENSOR_VP</text>
<text x="130.7" y="47.8">SENSOR_VN</text>
<text x="145.5" y="47.8">RXD0/IO3</text>
<text x="145.8" y="42.7">TXD0/IO1</text>
<text x="151.8" y="45.3">IO2</text>
<text x="176.6" y="45.3">VCC</text>
<text x="210.8" y="47.2">R12</text>
<text x="249.4" y="42.7">UD-</text>
<text x="259.8" y="43.3">~{DSR}</text>
<text x="261.7" y="45.9">~{RI}</text>
<text x="26.3" y="51">10uF</text>
<text x="41.9" y="48.5">R1</text>
<text x="46.4" y="48.5">20K</text>
<text x="70.2" y="49.1">BASE</text>
<text x="70.2" y="51.6">AVDD</text>
<text x="80.1" y="49.1">RATE</text>
<text x="82.8" y="51.6">XI</text>
<text x="113" y="49.1">SW1</text>
<text x="151.8" y="50.4">IO4</text>
<text x="151.8" y="52.9">IO5</text>
<text x="163.8" y="52.9">TP2</text>
<text x="163.8" y="50.4">TP1</text>
<text x="211.5" y="50.4">10K</text>
<text x="259.7" y="48.4">~{DCD}</text>
<text x="260" y="51">~{DTR}</text>
<text x="260.1" y="53.5">~{RTS}</text>
<text x="277.4" y="52.9">GND</text>
<text x="41.2" y="59.2">C2</text>
<text x="41.9" y="54.8">R2</text>
<text x="46.4" y="54.8">8.2K</text>
<text x="70.2" y="54.2">VFB</text>
<text x="70.2" y="56.7">AGND</text>
<text x="70.2" y="59.2">VBG</text>
<text x="77.3" y="59.2">PD_SCK</text>
<text x="79.7" y="56.7">DOUT</text>
<text x="82" y="54.2">XO</text>
<text x="116.1" y="56.7">GNDGND</text>
<text x="150.6" y="55.4">IO12</text>
<text x="150.6" y="58">IO13</text>
<text x="163.8" y="55.4">TP3</text>
<text x="163.8" y="58">TP4</text>
<text x="245.8" y="57.3">CH340C</text>
<text x="257.2" y="58.6">U5</text>
<text x="257.4" y="54.1" transform="rotate(-90 257.4 54.1)">GND</text>
<text x="40.3" y="64.3">0.1uF</text>
<text x="70.2" y="61.8">INNA</text>
<text x="70.2" y="64.3">INPA</text>
<text x="80" y="61.8">INNB</text>
<text x="80.1" y="64.3">INPB</text>
<text x="150.6" y="60.5">IO14</text>
<text x="150.6" y="63.1">IO15</text>
<text x="150.6" y="65.6">IO16</text>
<text x="163.8" y="60.5">TP5</text>
<text x="163.8" y="63.1">TP6</text>
<text x="176.4" y="63.1">GND</text>
<text x="254.5" y="64.3">GND</text>
<text x="23.4" y="70.7">GND</text>
<text x="29.8" y="70.7">GND</text>
<text x="35.5" y="70.7">GND</text>
<text x="43.1" y="70.7">GND</text>
<text x="56.7" y="69.2" transform="rotate(-90 56.7 69.2)">R11</text>
<text x="58.7" y="68.1">0.1uF</text>
<text x="96.4" y="70.7">GND</text>
<text x="117.1" y="70.7">TP16</text>
<text x="130.7" y="70.7">SDO/SD0</text>
<text x="150.6" y="68.1">IO17</text>
<text x="150.6" y="70.7">IO18</text>
<text x="163.8" y="70.7">TP7</text>
<text x="54.8" y="73.3" transform="rotate(-90 54.8 73.3)">1.2K</text>
<text x="65.6" y="73.3" transform="rotate(-90 65.6 73.3)">1.2K</text>
<text x="69.4" y="72.4" transform="rotate(-90 69.4 72.4)">R10</text>
<text x="117.1" y="73.2">TP17</text>
<text x="117.1" y="75.8">TP18</text>
<text x="130.7" y="75.8">SHD/SD2</text>
<text x="130.7" y="73.2">SDI/SD1</text>
<text x="150.6" y="73.2">IO19</text>
<text x="150.6" y="75.8">IO21</text>
<text x="163.8" y="73.2">TP8</text>
<text x="163.8" y="75.8">TP9</text>
<text x="177.3" y="72.6">LED</text>
<text x="177.8" y="77.7">D2</text>
<text x="184.8" y="77.7">R14</text>
<text x="184.8" y="75.1">10K</text>
<text x="117.1" y="80.8">TP20</text>
<text x="117.1" y="83.4">TP21</text>
<text x="117.1" y="78.3">TP19</text>
<text x="130.7" y="78.3">SWP/SD3</text>
<text x="130.7" y="83.4">SCS/CMD</text>
<text x="130.7" y="80.8">SCK/CLK</text>
<text x="150.6" y="83.4">IO25</text>
<text x="150.6" y="78.3">IO22</text>
<text x="150.6" y="80.8">IO23</text>
<text x="163.8" y="80.8">TP11</text>
<text x="163.8" y="78.3">TP10</text>
<text x="163.8" y="83.4">TP12</text>
<text x="189.1" y="80.8">GND</text>
<text x="240.1" y="83.4">VBUS</text>
<text x="252" y="83.4">+5V</text>
<text x="27.2" y="86.6">+5V</text>
<text x="36.2" y="89.1">BC860</text>
<text x="150.6" y="85.9">IO26</text>
<text x="150.6" y="88.5">IO27</text>
<text x="227.5" y="86.4" transform="rotate(-90 227.5 86.4)">J5</text>
<text x="245.5" y="88.5">SS34</text>
<text x="246.7" y="85.9">D3</text>
<text x="22.2" y="91">C3</text>
<text x="48.8" y="92.3">Q1</text>
<text x="77.4" y="93.5">U1</text>
<text x="150.6" y="91">IO32</text>
<text x="150.6" y="93.5">IO33</text>
<text x="163.8" y="91">TP13</text>
<text x="163.8" y="93.5">TP14</text>
<text x="230.2" y="91">VBUS</text>
<text x="275.8" y="93.5">+BATT</text>
<text x="20" y="96.1">10uF</text>
<text x="27.9" y="99.9">C4</text>
<text x="70.2" y="100.5">VSUP</text>
<text x="74.3" y="96.1">HX711</text>
<text x="79.7" y="100.5">DVDD</text>
<text x="150.6" y="96.1">IO34</text>
<text x="150.6" y="98.6">IO35</text>
<text x="163.8" y="98.6">TP15</text>
<text x="231.3" y="96.1">CC1</text>
<text x="231.3" y="98.6">CC2</text>
<text x="25.7" y="105">10uF</text>
<text x="41.9" y="102.4">R3</text>
<text x="46.4" y="102.4">20K</text>
<text x="70.2" y="103.1">BASE</text>
<text x="70.2" y="105.6">AVDD</text>
<text x="80.1" y="103.1">RATE</text>
<text x="82.8" y="105.6">XI</text>
<text x="118.1" y="106.2">ESP32-WROOM-32D</text>
<text x="143.7" y="102.4" transform="rotate(-90 143.7 102.4)">GND</text>
<text x="232.2" y="103.7">D-</text>
<text x="232.2" y="106.2">D-</text>
<text x="276.4" y="104.1" transform="rotate(-90 276.4 104.1)">R15</text>
<text x="279.6" y="105.4" transform="rotate(-90 279.6 105.4)">500K</text>
<text x="41.9" y="108.8">R4</text>
<text x="42.5" y="113.2">C5</text>
<text x="46.4" y="108.8">8.2K</text>
<text x="70.2" y="108.1">VFB</text>
<text x="70.2" y="110.7">AGND</text>
<text x="70.2" y="113.2">VBG</text>
<text x="77.3" y="113.2">PD_SCK</text>
<text x="79.7" y="110.7">DOUT</text>
<text x="82" y="108.1">XO</text>
<text x="140.9" y="110.7">GND</text>
<text x="232.2" y="108.8">D+</text>
<text x="232.2" y="111.3">D+</text>
<text x="251.7" y="110.5" transform="rotate(-90 251.7 110.5)">R17</text>
<text x="253.6" y="110.2" transform="rotate(-90 253.6 110.2)">5.1K</text>
<text x="256.1" y="110.5" transform="rotate(-90 256.1 110.5)">R18</text>
<text x="258" y="110.2" transform="rotate(-90 258 110.2)">5.1K</text>
<text x="41.6" y="118.3">0.1uF</text>
<text x="70.2" y="115.8">INNA</text>
<text x="70.2" y="118.3">INPA</text>
<text x="80" y="115.8">INNB</text>
<text x="80.1" y="118.3">INPB</text>
<text x="214.2" y="116.8" transform="rotate(-90 214.2 116.8)">USB_C_Receptacle_USB2.0</text>
<text x="230.1" y="118.9">SBU1</text>
<text x="276.4" y="114.9" transform="rotate(-90 276.4 114.9)">R16</text>
<text x="279.6" y="116.2" transform="rotate(-90 279.6 116.2)">250K</text>
<text x="23.4" y="124.7">GND</text>
<text x="29.8" y="124.7">GND</text>
<text x="35.5" y="124.7">GND</text>
<text x="44.4" y="124.7">GND</text>
<text x="56.7" y="124.5" transform="rotate(-90 56.7 124.5)">R5</text>
<text x="58.7" y="122.1">0.1uF</text>
<text x="62.8" y="120.2">C6</text>
<text x="97.1" y="124.7">GND</text>
<text x="118.3" y="122.1">+BATT</text>
<text x="144.2" y="124">L1</text>
<text x="157.5" y="122.7">SS34</text>
<text x="159.6" y="125.3">D1</text>
<text x="168.2" y="120.8">+5V</text>
<text x="219.3" y="122.2" transform="rotate(-90 219.3 122.2)">SHIELD</text>
<text x="226.9" y="122.2" transform="rotate(-90 226.9 122.2)">GND</text>
<text x="230.1" y="121.5">SBU2</text>
<text x="250.7" y="124.7">GND GND</text>
<text x="54.8" y="129.2" transform="rotate(-90 54.8 129.2)">1.2K</text>
<text x="65.6" y="129.2" transform="rotate(-90 65.6 129.2)">1.2K</text>
<text x="69.4" y="127.7" transform="rotate(-90 69.4 127.7)">R6</text>
<text x="142.6" y="126.6">4.7uH</text>
<text x="149.2" y="129.1">U3</text>
<text x="276.1" y="126.6">GND</text>
<text x="163.4" y="132.7" transform="rotate(-90 163.4 132.7)">R7</text>
<text x="165.9" y="134.6" transform="rotate(-90 165.9 134.6)">150K</text>
<text x="215.3" y="134.8">VBUS</text>
<text x="224.1" y="133.5">GND</text>
<text x="232.6" y="136.1">+BATT</text>
<text x="146.2" y="141.2">SX1308</text>
<text x="162.8" y="141.6" transform="rotate(-90 162.8 141.6)">R8</text>
<text x="165.9" y="142.2" transform="rotate(-90 165.9 142.2)">20K</text>
<text x="219.6" y="142.4">U7</text>
<text x="223.7" y="142.4">TP4057</text>
<text x="269.2" y="142.4">H1</text>
<text x="36.7" y="146.2">+5V</text>
<text x="129.4" y="145.6">GND</text>
<text x="269.2" y="145">MountingHole</text>
<text x="269.2" y="148.1">H2</text>
<text x="70.7" y="155.8">+BATT</text>
<text x="137.7" y="151.3">GND</text>
<text x="163.1" y="150.1">GND GND</text>
<text x="227.5" y="155.6" transform="rotate(-90 227.5 155.6)">R19</text>
<text x="229.4" y="155.9" transform="rotate(-90 229.4 155.9)">1.6K</text>
<text x="269.2" y="150.7">MountingHole</text>
<text x="269.2" y="153.9">H3</text>
<text x="49.5" y="157.7">J2</text>
<text x="49.5" y="160.2">Conn_01x04</text>
<text x="78.1" y="160.2">J1</text>
<text x="269.2" y="160.2">H4</text>
<text x="269.2" y="156.4">MountingHole</text>
<text x="78.1" y="162.8">Conn_01x02</text>
<text x="125" y="167.2">+5V</text>
<text x="203.7" y="164.7">GND</text>
<text x="215.8" y="164.7">GND</text>
<text x="226.6" y="164.7">GND</text>
<text x="233.6" y="164.7">GND</text>
<text x="269.2" y="162.8">MountingHole</text>
<text x="36.7" y="169.1">GND</text>
<text x="37.4" y="173.5">+5V</text>
<text x="68.5" y="168.5">GND</text>
<text x="157.7" y="172.9">+3.3V</text>
<text x="129.5" y="176.7">JP2</text>
<text x="129.5" y="179.3">jumper</text>
<text x="136" y="177.4">HT7833-1-SOT89</text>
<text x="143.4" y="174.8">U6</text>
<text x="49.5" y="183.7">J3</text>
<text x="140.2" y="181.8">VIN</text>
<text x="144.5" y="181.8">VOUT</text>
<text x="145.6" y="185.5" transform="rotate(-90 145.6 185.5)">GND</text>
<text x="49.5" y="186.2">Conn_01x04</text>
<text x="37.4" y="193.9">GND</text>
<text x="125" y="197">GND</text>
<text x="142.8" y="195.8">GND</text>
<text x="158.7" y="197">GND</text>
</g>
<text font-size="1.8" fill="#0000c2" x="154.9" y="29.2">MCU</text>
<g font-size="1.8" fill="#a90000">
<text x="227.3" y="28.6" transform="rotate(-90 227.3 28.6)">3</text>
<text x="253.7" y="28.6" transform="rotate(-90 253.7 28.6)">4</text>
<text x="256.3" y="29.2" transform="rotate(-90 256.3 29.2)">16</text>
<text x="47" y="35.6" transform="rotate(-90 47 35.6)">2</text>
<text x="220" y="33.7">1</text>
<text x="246.4" y="34">15</text>
<text x="264.8" y="31.5">2</text>
<text x="264.8" y="34">3</text>
<text x="49.2" y="40.6">1</text>
<text x="128.2" y="39.1">3</text>
<text x="142.6" y="36.2" transform="rotate(-90 142.6 36.2)">2</text>
<text x="155.6" y="39.1">25</text>
<text x="155.6" y="41.7">35</text>
<text x="179" y="36.8">2</text>
<text x="184.1" y="36.8">1</text>
<text x="227.3" y="36.2" transform="rotate(-90 227.3 36.2)">2</text>
<text x="247" y="39.1">5</text>
<text x="247" y="41.7">6</text>
<text x="264.2" y="41.7">10</text>
<text x="264.8" y="39.1">9</text>
<text x="47" y="43.2" transform="rotate(-90 47 43.2)">3</text>
<text x="128.2" y="44.2">4</text>
<text x="128.2" y="46.7">5</text>
<text x="155.6" y="44.2">24</text>
<text x="155.6" y="46.7">34</text>
<text x="227.3" y="46.4" transform="rotate(-90 227.3 46.4)">2</text>
<text x="264.2" y="44.2">11</text>
<text x="264.2" y="46.7">12</text>
<text x="155.6" y="49.3">26</text>
<text x="155.6" y="51.8">29</text>
<text x="220" y="51.4">1</text>
<text x="264.2" y="49.3">13</text>
<text x="264.2" y="51.8">14</text>
<text x="155.6" y="59.4">13</text>
<text x="155.6" y="54.4">14</text>
<text x="155.6" y="56.9">16</text>
<text x="227.3" y="54" transform="rotate(-90 227.3 54)">3</text>
<text x="256.3" y="56.5" transform="rotate(-90 256.3 56.5)">1</text>
<text x="155.6" y="62">23</text>
<text x="155.6" y="64.5">27</text>
<text x="127.6" y="69.6">21</text>
<text x="155.6" y="67.1">28</text>
<text x="155.6" y="69.6">30</text>
<text x="127.6" y="74.7">17</text>
<text x="127.6" y="77.2">18</text>
<text x="127.6" y="72.1">22</text>
<text x="155.6" y="72.1">31</text>
<text x="155.6" y="74.7">33</text>
<text x="155.6" y="77.2">36</text>
<text x="127.6" y="82.3">19</text>
<text x="127.6" y="79.8">20</text>
<text x="155.6" y="82.3">10</text>
<text x="155.6" y="79.8">37</text>
<text x="47" y="89.6" transform="rotate(-90 47 89.6)">2</text>
<text x="155.6" y="84.8">11</text>
<text x="155.6" y="87.4">12</text>
<text x="156.2" y="89.9">8</text>
<text x="237.5" y="89.9">A4</text>
<text x="49.2" y="94.6">1</text>
<text x="156.2" y="95">6</text>
<text x="156.2" y="92.5">9</text>
<text x="237.5" y="95">A5</text>
<text x="47" y="97.2" transform="rotate(-90 47 97.2)">3</text>
<text x="156.2" y="97.5">7</text>
<text x="237.5" y="97.5">B5</text>
<text x="142.6" y="104.8" transform="rotate(-90 142.6 104.8)">1</text>
<text x="237.5" y="105.2">B7</text>
<text x="237.5" y="107.7">A6</text>
<text x="237.5" y="102.6">A7</text>
<text x="237.5" y="110.2">B6</text>
<text x="237.5" y="117.9">A8</text>
<text x="237.5" y="120.4">B8</text>
<text x="218.2" y="127" transform="rotate(-90 218.2 127)">S1</text>
<text x="225.8" y="126.9" transform="rotate(-90 225.8 126.9)">A1</text>
<text x="43.1" y="153.4">1</text>
<text x="43.1" y="156">2</text>
<text x="43.1" y="158.5">3</text>
<text x="43.1" y="161">4</text>
<text x="71.7" y="158.5">1</text>
<text x="71.7" y="161">2</text>
<text x="43.1" y="179.5">1</text>
<text x="128.9" y="179.7" transform="rotate(-90 128.9 179.7)">2</text>
<text x="128.9" y="174.7" transform="rotate(-90 128.9 174.7)">1</text>
<text x="43.1" y="182">2</text>
<text x="43.1" y="184.5">3</text>
<text x="137.8" y="180.7">2</text>
<text x="150.5" y="180.7">3</text>
<text x="43.1" y="187.1">4</text>
<text x="144.5" y="188" transform="rotate(-90 144.5 188)">1</text>
</g>
<g font-size="1.8" fill="#0f0f0f">
<text x="31.7" y="44.1">E+_1</text>
<text x="31.7" y="98.1">E+</text>
<text x="131.4" y="126.7">VIN</text>
<text x="154.7" y="130.5">SW</text>
</g>
<g font-size="1.4" fill="#a90000">
<text x="140.4" y="130.6">5</text>
<text x="152.5" y="130.6">1</text>
<text x="140.4" y="135.6">2</text>
<text x="140.4" y="133.1">4</text>
<text x="152.5" y="135.6">3</text>
<text x="152.5" y="133.1">6</text>
<text x="217.6" y="142.2" transform="rotate(-90 217.6 142.2)">4</text>
<text x="209.6" y="145.8">1</text>
<text x="209.6" y="148.3">5</text>
<text x="224.9" y="145.8">3</text>
<text x="224.9" y="148.3">6</text>
<text x="217.6" y="155.5" transform="rotate(-90 217.6 155.5)">2</text>
</g>
<g font-size="1.4" fill="#006464">
<text x="143.3" y="131.5">IN</text>
<text x="148.4" y="131.5">SW</text>
<text x="143.3" y="136.6">GND</text>
<text x="143.3" y="134">EN</text>
<text x="147.4" y="134">N/C</text>
<text x="148.7" y="136.6">FB</text>
<text x="211.7" y="146.7">CHRG</text>
<text x="211.7" y="149.3">STDBY</text>
<text x="218.5" y="146.2" transform="rotate(-90 218.5 146.2)">VCC</text>
<text x="219.7" y="149.3">PROG</text>
<text x="221.1" y="146.7">BAT</text>
<text x="218.5" y="153.4" transform="rotate(-90 218.5 153.4)">GND</text>
</g>
<g font-size="1.1" fill="#006464">
<text x="227.9" y="33">Q3</text>
<text x="227.9" y="30.4">MMBT5550L</text>
<text x="121.9" y="46.3">C12</text>
<text x="121.9" y="43.8">100nF</text>
<text x="279.3" y="45.7">C9</text>
<text x="279.3" y="43.1">100nF</text>
<text x="178.4" y="52.7">100nF</text>
<text x="183.4" y="52.7">22uF</text>
<text x="227.9" y="51.4">Q4</text>
<text x="227.9" y="48.9">MMBT5550L</text>
<text x="178.4" y="55.2">C13</text>
<text x="183.4" y="55.2">C14</text>
<text x="131.4" y="136.5">22uF</text>
<text x="170.1" y="136.5">22uF</text>
<text x="131.4" y="139">C7</text>
<text x="170.1" y="139">C8</text>
<text x="202.7" y="149.8">10uF</text>
<text x="203.3" y="147.3">C17</text>
<text x="232.5" y="154.3">10uF</text>
<text x="233.1" y="151.7">C18</text>
<text x="126.9" y="190.5">C15</text>
<text x="126.9" y="187.9">22uF</text>
<text x="160.6" y="190.5">C16</text>
<text x="160.6" y="187.9">22uF</text>
</g>
</svg>
